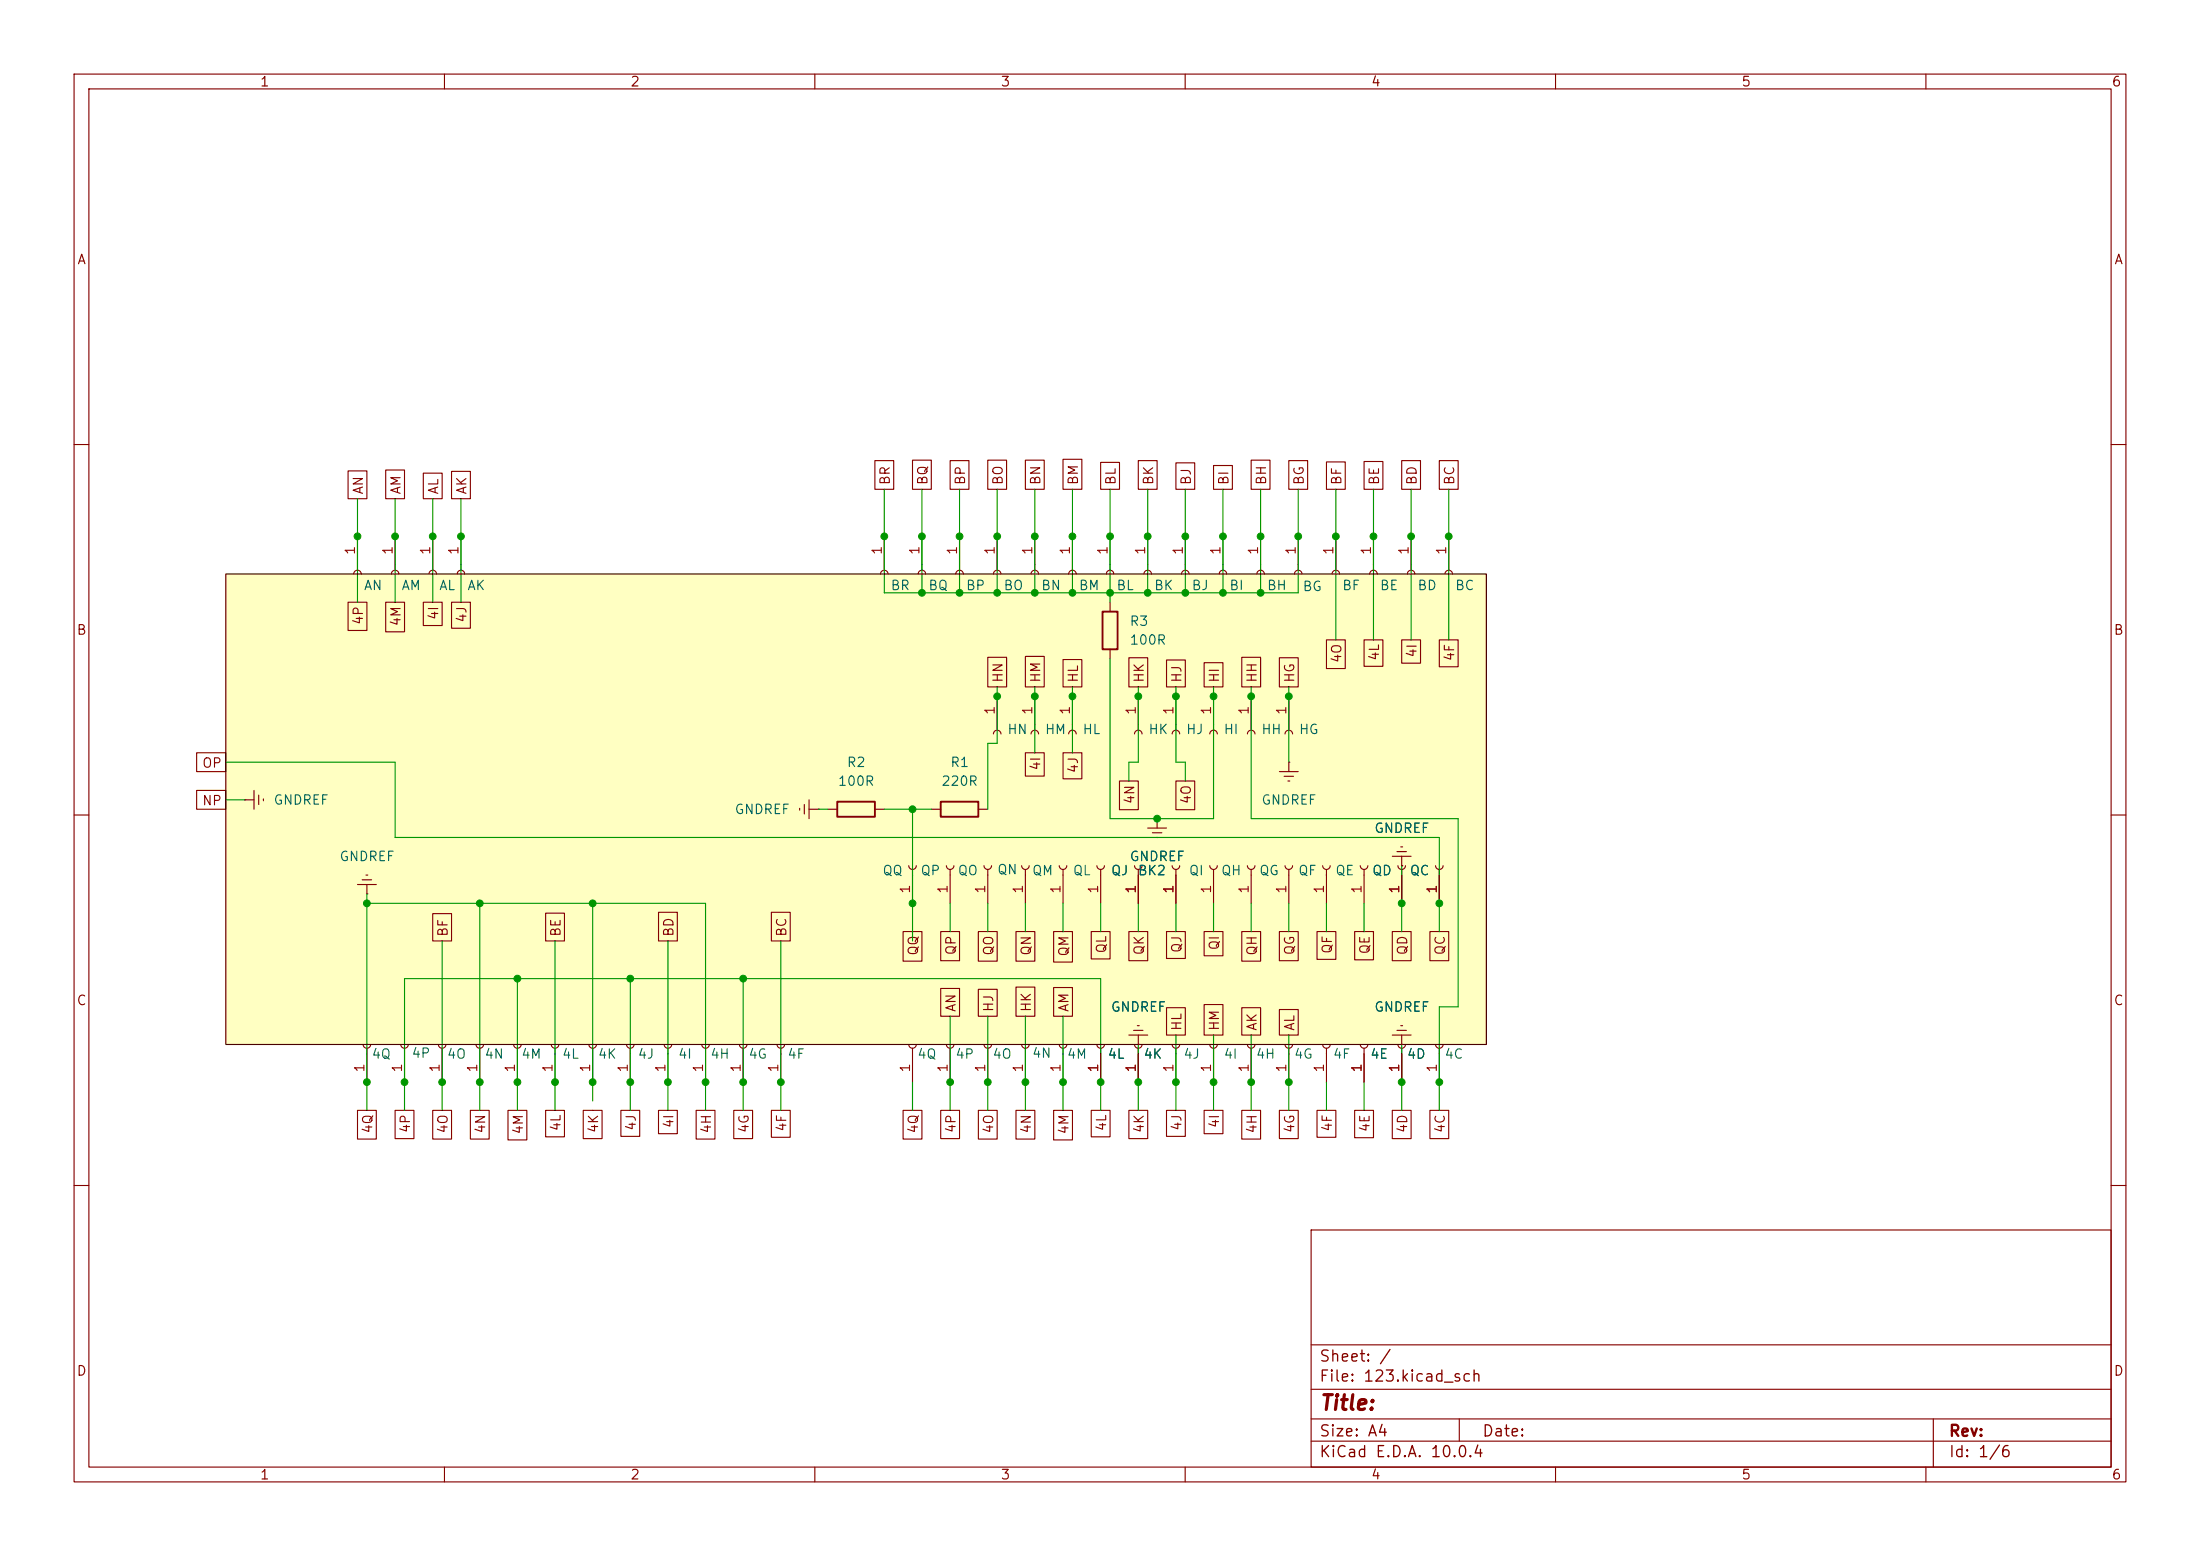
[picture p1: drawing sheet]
<svg xmlns="http://www.w3.org/2000/svg" width="297mm" height="210mm" viewBox="0 0 297 210" stroke-linecap="round" stroke-linejoin="round" font-family="sans-serif">
<g fill="none" stroke="#840000" stroke-width=".15">
<path d="M10 10h277v190h-277zM12 12h273v186h-273zM60 10v2M110 10v2M160 10v2M210 10v2M260 10v2M10 60h2M285 60h2M10 110h2M285 110h2M10 160h2"/>
<path d="M177 166h108v32h-108zM285 160h2M60 198v2M110 198v2M160 198v2M177 194.5h108M177 191.5h108M177 187.5h108M177 181.5h108M197 191.5v3M210 198v2M260 198v2"/>
<path d="M261 191.5v6.5"/>
</g>
<path d="M30.5 77.5h170.2v63.5h-170.2z" fill="#ffffc2"/>
<g fill="none" stroke="#840000" stroke-width=".15">
<path d="M47 63.6h2.5v3.7h-2.5zM47.8 77.5a.51 .51 0 0 1 .5-.5 .51 .51 0 0 1 .5 .5M48.3 72.4v4.6M52.1 63.4h2.5v3.9h-2.5zM52.8 77.5a.51 .51 0 0 1 .5-.5 .51 .51 0 0 1 .5 .5M53.3 72.4v4.6M57.1 63.9h2.6v3.4h-2.6zM57.9 77.5a.51 .51 0 0 1 .5-.5 .51 .51 0 0 1 .5 .5M58.4 72.4v4.6M61 63.6h2.5v3.7h-2.5zM61.7 77.5a.51 .51 0 0 1 .5-.5 .51 .51 0 0 1 .5 .5M62.2 72.4v4.6"/>
<path d="M118.1 62.2h2.6v3.8h-2.6zM118.9 77.5a.51 .51 0 0 1 .5-.5 .51 .51 0 0 1 .5 .5M119.4 72.4v4.6M123.2 62.1h2.5v3.9h-2.5zM124 77.5a.51 .51 0 0 1 .5-.5 .51 .51 0 0 1 .5 .5M124.5 72.4v4.6M128.3 62.2h2.5v3.8h-2.5zM129 77.5a.51 .51 0 0 1 .5-.5 .51 .51 0 0 1 .5 .5M129.5 72.4v4.6M133.3 62.1h2.6v3.9h-2.6zM134.1 77.5a.51 .51 0 0 1 .5-.5 .51 .51 0 0 1 .5 .5M134.6 72.4v4.6"/>
<path d="M138.4 62.1h2.6v3.9h-2.6zM139.2 77.5a.51 .51 0 0 1 .5-.5 .51 .51 0 0 1 .5 .5M139.7 72.4v4.6M143.5 62h2.6v4h-2.6zM144.3 77.5a.51 .51 0 0 1 .5-.5 .51 .51 0 0 1 .5 .5M144.8 72.4v4.6M148.6 62.4h2.5v3.6h-2.5zM149.4 77.5a.51 .51 0 0 1 .5-.5 .51 .51 0 0 1 .5 .5M149.9 72.4v4.6M153.7 62.2h2.5v3.8h-2.5zM154.4 77.5a.51 .51 0 0 1 .5-.5 .51 .51 0 0 1 .5 .5M154.9 72.4v4.6"/>
<path d="M158.7 62.5h2.6v3.5h-2.6zM159.5 77.5a.51 .51 0 0 1 .5-.5 .51 .51 0 0 1 .5 .5M160 72.4v4.6M163.8 62.8h2.6v3.2h-2.6zM164.6 77.5a.51 .51 0 0 1 .5-.5 .51 .51 0 0 1 .5 .5M165.1 72.4v4.6M168.9 62.1h2.6v3.9h-2.6zM169.7 77.5a.51 .51 0 0 1 .5-.5 .51 .51 0 0 1 .5 .5M170.2 72.4v4.6M174 62.2h2.5v3.8h-2.5zM174.8 77.5a.51 .51 0 0 1 .5-.5 .51 .51 0 0 1 .5 .5M175.3 72.4v4.6"/>
<path d="M179.1 62.3h2.5v3.7h-2.5zM179.8 77.5a.51 .51 0 0 1 .5-.5 .51 .51 0 0 1 .5 .5M180.3 72.4v4.6M184.1 62.3h2.6v3.7h-2.6zM184.9 77.5a.51 .51 0 0 1 .5-.5 .51 .51 0 0 1 .5 .5M185.4 72.4v4.6M189.2 62.2h2.6v3.8h-2.6zM190 77.5a.51 .51 0 0 1 .5-.5 .51 .51 0 0 1 .5 .5M190.5 72.4v4.6M194.3 62.2h2.6v3.8h-2.6zM195.1 77.5a.51 .51 0 0 1 .5-.5 .51 .51 0 0 1 .5 .5M195.6 72.4v4.6"/>
<path d="M47 81.3h2.5v3.8h-2.5zM52.1 81.3h2.5v4h-2.5zM57.1 81.3h2.6v3.1h-2.6zM61 81.3h2.5v3.5h-2.5zM133.3 88.7h2.6v4h-2.6zM134.1 99.1a.51 .51 0 0 1 .5-.5 .51 .51 0 0 1 .5 .5M134.6 94v4.6M138.4 88.6h2.6v4.1h-2.6zM139.2 99.1a.51 .51 0 0 1 .5-.5 .51 .51 0 0 1 .5 .5M139.7 94v4.6M143.5 89h2.6v3.7h-2.6zM144.3 99.1a.51 .51 0 0 1 .5-.5 .51 .51 0 0 1 .5 .5"/>
<path d="M144.8 94v4.6M149.9 81.3v1.3M149.9 87.6v1.3M152.4 88.8h2.5v3.9h-2.5zM153.2 99.1a.51 .51 0 0 1 .5-.5 .51 .51 0 0 1 .5 .5M153.7 94v4.6M157.5 89.1h2.5v3.6h-2.5zM158.2 99.1a.51 .51 0 0 1 .5-.5 .51 .51 0 0 1 .6 .5M158.7 94v4.6M162.6 89.4h2.5v3.3h-2.5zM163.3 99.1a.51 .51 0 0 1 .5-.5 .51 .51 0 0 1 .5 .5M163.8 94v4.6"/>
<path d="M167.6 88.7h2.6v4h-2.6zM168.4 99.1a.51 .51 0 0 1 .5-.5 .51 .51 0 0 1 .5 .5M168.9 94v4.6M172.7 88.8h2.6v3.9h-2.6zM173.5 99.1a.51 .51 0 0 1 .5-.5 .51 .51 0 0 1 .5 .5M174 94v4.6M179.1 86.4h2.5v3.8h-2.5zM184.1 86.4h2.6v3.5h-2.6zM189.2 86.4h2.6v3.1h-2.6zM194.3 86.4h2.6v3.6h-2.6zM26.5 101.6h4v2.5h-4zM26.5 106.7h4v2.5h-4z"/>
<path d="M33 108h.1M33 108h1.3M34.3 106.7v2.5M34.9 107.3v1.3M35.6 107.8v.3M48.3 119.4h2.5M48.9 118.7h1.3M49.4 118.1h.3M49.5 119.4v1.3M107.9 109.1v.2M108.6 108.6v1.3M109.2 109.2h1.3"/>
<path d="M109.2 108v2.5M110.5 109.2h.1M111.8 109.2h1.2M118.1 109.2h1.3M122.7 116.8a.51 .51 0 0 0 .5 .5 .51 .51 0 0 0 .5-.5M123.2 117.3v4.6M125.7 109.2h1.3M127.8 116.8a.51 .51 0 0 0 .5 .5 .51 .51 0 0 0 .5-.5M128.3 117.3v4.6M132.1 109.2h1.2M132.8 116.8a.51 .51 0 0 0 .5 .5 .51 .51 0 0 0 .6-.5M133.3 117.3v4.6"/>
<path d="M137.9 116.8a.51 .51 0 0 0 .5 .5 .51 .51 0 0 0 .5-.5M138.4 101.6h2.6v3.1h-2.6zM138.4 117.3v4.6M143 116.8a.51 .51 0 0 0 .5 .5 .51 .51 0 0 0 .5-.5M143.5 101.6h2.6v3.5h-2.6zM143.5 117.3v4.6M148.1 116.8a.51 .51 0 0 0 .5 .5 .51 .51 0 0 0 .5-.5M148.6 117.3v4.6M151.1 105.4h2.6v3.9h-2.6zM153.2 116.8a.51 .51 0 0 0 .5 .5 .51 .51 0 0 0 .5-.5M153.7 117.3v4.6M154.9 111.8h2.6"/>
<path d="M155.6 112.4h1.2M156.1 113h.2M156.2 110.5h.1M156.2 110.5v1.3M158.2 116.8a.51 .51 0 0 0 .5 .5 .51 .51 0 0 0 .6-.5M158.7 105.4h2.6v3.9h-2.6zM158.7 117.3v4.6M163.3 116.8a.51 .51 0 0 0 .5 .5 .51 .51 0 0 0 .5-.5M163.8 117.3v4.6M168.4 116.8a.51 .51 0 0 0 .5 .5 .51 .51 0 0 0 .5-.5M168.9 117.3v4.6M172.7 104.1h2.6"/>
<path d="M173.4 104.8h1.2M173.5 116.8a.51 .51 0 0 0 .5 .5 .51 .51 0 0 0 .5-.5M173.9 105.4h.2M174 102.9h.1M174 102.9v1.2M174 117.3v4.6M178.6 116.8a.51 .51 0 0 0 .5 .5 .51 .51 0 0 0 .5-.5M179.1 117.3v4.6M183.6 116.8a.51 .51 0 0 0 .5 .5 .51 .51 0 0 0 .6-.5M184.1 117.3v4.6M188 115.6h2.5M188.6 114.9h1.3"/>
<path d="M188.7 116.8a.51 .51 0 0 0 .5 .5 .51 .51 0 0 0 .5-.5M189.1 114.3h.3M189.2 116.8h.1M189.2 115.6v1.2M189.2 117.3v4.6M193.8 116.8a.51 .51 0 0 0 .5 .5 .51 .51 0 0 0 .5-.5M194.3 117.3v4.6M49.5 120.7h.1M58.4 123.3h2.6v3.7h-2.6zM73.7 123.2h2.5v3.8h-2.5zM88.9 123.1h2.5v3.9h-2.5zM104.1 123.1h2.6v3.9h-2.6z"/>
<path d="M121.9 125.7h2.6v4h-2.6zM127 125.7h2.5v4h-2.5zM127 133.4h2.5v3.8h-2.5zM132.1 125.7h2.5v4h-2.5zM132.1 133.5h2.5v3.7h-2.5zM137.2 125.7h2.5v4h-2.5zM137.2 133.2h2.5v4h-2.5zM142.2 125.7h2.6v4.1h-2.6zM142.2 133.3h2.6v3.9h-2.6zM147.3 125.7h2.6v3.7h-2.6zM152.4 125.7h2.5v4h-2.5zM152.4 139.7h2.5"/>
<path d="M153 139.1h1.3M153.5 138.4h.3M153.7 139.7v1.3M157.5 125.7h2.5v3.7h-2.5zM157.5 136h2.5v3.7h-2.5zM162.6 125.7h2.5v3.3h-2.5zM162.6 135.6h2.5v4.1h-2.5zM167.6 125.7h2.6v4h-2.6zM167.6 136h2.6v3.7h-2.6zM172.7 136.2h2.6v3.5h-2.6zM172.7 125.7h2.6v4h-2.6zM177.8 125.7h2.5v3.8h-2.5z"/>
<path d="M182.9 125.7h2.5v3.8h-2.5zM188 125.7h2.5v4h-2.5zM188 139.7h2.5M188.6 139.1h1.3M189.1 138.4h.3M189.2 139.7v1.3M193 125.7h2.6v4h-2.6zM48.3 149.9h2.5v3.8h-2.5zM49 141a.51 .51 0 0 0 .5 .5 .51 .51 0 0 0 .5-.5M49.5 141.5v4.6M53.3 149.9h2.6v3.8h-2.6zM54.1 141a.51 .51 0 0 0 .5 .5 .51 .51 0 0 0 .5-.5"/>
<path d="M54.6 141.5v4.6M58.4 149.9h2.6v3.8h-2.6zM59.2 141a.51 .51 0 0 0 .5 .5 .51 .51 0 0 0 .5-.5M59.7 141.5v4.6M63.5 149.9h2.5v3.8h-2.5zM64.3 141a.51 .51 0 0 0 .5 .5 .51 .51 0 0 0 .5-.5M64.8 141.5v4.6M68.6 149.9h2.5v4h-2.5zM69.3 141a.51 .51 0 0 0 .5 .5 .51 .51 0 0 0 .6-.5M69.8 141.5v4.6M73.7 149.9h2.5v3.5h-2.5zM74.4 141a.51 .51 0 0 0 .5 .5 .51 .51 0 0 0 .5-.5"/>
<path d="M74.9 141.5v4.6M78.7 149.9h2.6v3.8h-2.6zM79.5 141a.51 .51 0 0 0 .5 .5 .51 .51 0 0 0 .5-.5M80 141.5v4.6M83.8 149.9h2.6v3.5h-2.6zM84.6 141a.51 .51 0 0 0 .5 .5 .51 .51 0 0 0 .5-.5M85.1 141.5v4.6M88.9 149.9h2.5v3.1h-2.5zM89.7 141a.51 .51 0 0 0 .5 .5 .51 .51 0 0 0 .5-.5M90.2 141.5v4.6M94 149.9h2.5v3.8h-2.5zM94.7 141a.51 .51 0 0 0 .5 .5 .51 .51 0 0 0 .6-.5"/>
<path d="M95.2 141.5v4.6M99.1 149.9h2.5v3.8h-2.5zM99.8 141a.51 .51 0 0 0 .5 .5 .51 .51 0 0 0 .5-.5M100.3 141.5v4.6M104.1 149.9h2.6v3.6h-2.6zM104.9 141a.51 .51 0 0 0 .5 .5 .51 .51 0 0 0 .5-.5M105.4 141.5v4.6M121.9 149.9h2.6v3.8h-2.6zM122.7 141a.51 .51 0 0 0 .5 .5 .51 .51 0 0 0 .5-.5M123.2 141.5v4.6M127 149.9h2.5v3.8h-2.5zM127.8 141a.51 .51 0 0 0 .5 .5 .51 .51 0 0 0 .5-.5"/>
<path d="M128.3 141.5v4.6M132.1 149.9h2.5v3.8h-2.5zM132.8 141a.51 .51 0 0 0 .5 .5 .51 .51 0 0 0 .6-.5M133.3 141.5v4.6M137.2 149.9h2.5v3.8h-2.5zM137.9 141a.51 .51 0 0 0 .5 .5 .51 .51 0 0 0 .5-.5M138.4 141.5v4.6M142.2 149.9h2.6v4h-2.6zM143 141a.51 .51 0 0 0 .5 .5 .51 .51 0 0 0 .5-.5M143.5 141.5v4.6M147.3 149.9h2.6v3.5h-2.6zM148.1 141a.51 .51 0 0 0 .5 .5 .51 .51 0 0 0 .5-.5"/>
<path d="M148.6 141.5v4.6M152.4 149.9h2.5v3.8h-2.5zM153.2 141a.51 .51 0 0 0 .5 .5 .51 .51 0 0 0 .5-.5M153.7 141h.1M153.7 141.5v4.6M157.5 149.9h2.5v3.5h-2.5zM158.2 141a.51 .51 0 0 0 .5 .5 .51 .51 0 0 0 .6-.5M158.7 141.5v4.6M162.6 149.9h2.5v3.1h-2.5zM163.3 141a.51 .51 0 0 0 .5 .5 .51 .51 0 0 0 .5-.5M163.8 141.5v4.6M167.6 149.9h2.6v3.8h-2.6z"/>
<path d="M168.4 141a.51 .51 0 0 0 .5 .5 .51 .51 0 0 0 .5-.5M168.9 141.5v4.6M172.7 149.9h2.6v3.8h-2.6zM173.5 141a.51 .51 0 0 0 .5 .5 .51 .51 0 0 0 .5-.5M174 141.5v4.6M177.8 149.9h2.5v3.6h-2.5zM178.6 141a.51 .51 0 0 0 .5 .5 .51 .51 0 0 0 .5-.5M179.1 141.5v4.6M182.9 149.9h2.5v3.7h-2.5zM183.6 141a.51 .51 0 0 0 .5 .5 .51 .51 0 0 0 .6-.5M184.1 141.5v4.6M188 149.9h2.5v3.8h-2.5z"/>
<path d="M188.7 141a.51 .51 0 0 0 .5 .5 .51 .51 0 0 0 .5-.5M189.2 141h.1M189.2 141.5v4.6M193 149.9h2.6v3.8h-2.6zM193.8 141a.51 .51 0 0 0 .5 .5 .51 .51 0 0 0 .5-.5M194.3 141.5v4.6"/>
</g>
<path d="M148.8 82.6h2.1v5h-2.1zM113 108.2h5.1v2h-5.1zM127 108.2h5.1v2h-5.1z" fill="none" stroke="#840000" stroke-width=".25"/>
<g fill="none" stroke="#009600" stroke-width=".15">
<path d="M48.3 67.3v14M53.3 67.3v14M58.4 67.3v14M62.2 67.3v14M119.4 66v14h55.9v-14M124.5 66v14M129.5 66v14M134.6 66v14M139.7 66v14M144.8 66v14M149.9 66v15.3M154.9 66v14"/>
<path d="M160 66v14M165.1 66v14M170.2 66v14M180.3 66v20.4M185.4 66v20.4M190.5 66v20.4M195.6 66v20.4M134.6 92.7v7.6h-1.3v8.9M139.7 92.7v8.9M144.8 92.7v8.9M149.9 88.9v21.6h13.9v-17.8M153.7 92.7v10.2h-1.3v2.5"/>
<path d="M158.7 92.7v10.2h1.3v2.5M168.9 92.7v17.8h27.9v25.4h-2.5v14M174 92.7v10.2M30.5 102.9h22.8v10.1h141v12.7M30.5 108h2.5M110.5 109.2h1.3M119.4 109.2h6.3M123.2 109.2v17.8M189.2 116.8v8.9M49.5 121.9h45.7v28M49.5 120.7v29.2M59.7 127v22.9"/>
<path d="M64.8 121.9v28M69.8 132.1v17.8M74.9 127v22.9M80 121.9v26.7M85.1 132.1v17.8M90.2 127v22.9M100.3 132.1v17.8M105.4 127v22.9M128.3 121.9v3.8M128.3 137.2v12.7M133.3 121.9v3.8M133.3 137.2v12.7"/>
<path d="M138.4 121.9v3.8M138.4 137.2v12.7M143.5 121.9v3.8M143.5 137.2v12.7M148.6 121.9v3.8M153.7 121.9v3.8M158.7 121.9v3.8M158.7 139.7v10.2M163.8 121.9v3.8M163.8 139.7v10.2M168.9 121.9v3.8M168.9 139.7v10.2"/>
<path d="M174 121.9v3.8M174 139.7v10.2M179.1 121.9v3.8M184.1 121.9v3.8M54.6 149.9v-17.8h94v17.8M123.2 146.1v3.8M153.7 141v8.9M179.1 146.1v3.8M184.1 146.1v3.8M189.2 141v8.9"/>
</g>
<path d="M30.5 77.5h170.2v63.5h-170.2z" fill="none" stroke="#480000" stroke-width=".15"/>
<g fill="#009600" stroke="#009600" stroke-width=".14">
<circle cx="194.3" cy="121.9" r=".46"/>
<circle cx="189.2" cy="146.1" r=".46"/>
<circle cx="194.3" cy="146.1" r=".46"/>
<circle cx="160" cy="72.4" r=".46"/>
<circle cx="170.2" cy="72.4" r=".46"/>
<circle cx="165.1" cy="72.4" r=".46"/>
<circle cx="180.3" cy="72.4" r=".46"/>
<circle cx="175.3" cy="72.4" r=".46"/>
<circle cx="170.2" cy="80" r=".46"/>
<circle cx="185.4" cy="72.4" r=".46"/>
<circle cx="195.6" cy="72.4" r=".46"/>
<circle cx="190.5" cy="72.4" r=".46"/>
<circle cx="129.5" cy="80" r=".46"/>
<circle cx="124.5" cy="80" r=".46"/>
<circle cx="134.6" cy="72.4" r=".46"/>
<circle cx="139.7" cy="80" r=".46"/>
<circle cx="134.6" cy="80" r=".46"/>
<circle cx="139.7" cy="72.4" r=".46"/>
<circle cx="124.5" cy="72.4" r=".46"/>
<circle cx="129.5" cy="72.4" r=".46"/>
<circle cx="149.9" cy="80" r=".46"/>
<circle cx="160" cy="80" r=".46"/>
<circle cx="154.9" cy="80" r=".46"/>
<circle cx="165.1" cy="80" r=".46"/>
<circle cx="149.9" cy="72.4" r=".46"/>
<circle cx="144.8" cy="72.4" r=".46"/>
<circle cx="144.8" cy="80" r=".46"/>
<circle cx="154.9" cy="72.4" r=".46"/>
<circle cx="156.2" cy="110.5" r=".46"/>
<circle cx="158.7" cy="94" r=".46"/>
<circle cx="153.7" cy="94" r=".46"/>
<circle cx="163.8" cy="94" r=".46"/>
<circle cx="64.8" cy="146.1" r=".46"/>
<circle cx="69.8" cy="146.1" r=".46"/>
<circle cx="80" cy="121.9" r=".46"/>
<circle cx="80" cy="146.1" r=".46"/>
<circle cx="74.9" cy="146.1" r=".46"/>
<circle cx="54.6" cy="146.1" r=".46"/>
<circle cx="59.7" cy="146.1" r=".46"/>
<circle cx="49.5" cy="146.1" r=".46"/>
<circle cx="49.5" cy="121.9" r=".46"/>
<circle cx="48.3" cy="72.4" r=".46"/>
<circle cx="69.8" cy="132.1" r=".46"/>
<circle cx="64.8" cy="121.9" r=".46"/>
<circle cx="62.2" cy="72.4" r=".46"/>
<circle cx="58.4" cy="72.4" r=".46"/>
<circle cx="53.3" cy="72.4" r=".46"/>
<circle cx="119.4" cy="72.4" r=".46"/>
<circle cx="134.6" cy="94" r=".46"/>
<circle cx="139.7" cy="94" r=".46"/>
<circle cx="123.2" cy="109.2" r=".46"/>
<circle cx="189.2" cy="121.9" r=".46"/>
<circle cx="85.1" cy="146.1" r=".46"/>
<circle cx="90.2" cy="146.1" r=".46"/>
<circle cx="95.2" cy="146.1" r=".46"/>
<circle cx="85.1" cy="132.1" r=".46"/>
<circle cx="100.3" cy="132.1" r=".46"/>
<circle cx="100.3" cy="146.1" r=".46"/>
<circle cx="105.4" cy="146.1" r=".46"/>
<circle cx="123.2" cy="121.9" r=".46"/>
<circle cx="138.4" cy="146.1" r=".46"/>
<circle cx="143.5" cy="146.1" r=".46"/>
<circle cx="133.3" cy="146.1" r=".46"/>
<circle cx="128.3" cy="146.1" r=".46"/>
<circle cx="153.7" cy="146.1" r=".46"/>
<circle cx="174" cy="94" r=".46"/>
<circle cx="144.8" cy="94" r=".46"/>
<circle cx="168.9" cy="94" r=".46"/>
<circle cx="148.6" cy="146.1" r=".46"/>
<circle cx="158.7" cy="146.1" r=".46"/>
<circle cx="163.8" cy="146.1" r=".46"/>
<circle cx="168.9" cy="146.1" r=".46"/>
<circle cx="174" cy="146.1" r=".46"/>
</g>
<text font-size="2" fill="#840000" x="178" y="190.8">Title:</text>
<g font-size="1.5" fill="#840000">
<text x="178" y="184.2">Sheet: /</text>
<text x="178" y="186.9">File: 123.kicad_sch</text>
<text x="178" y="197.1">KiCad E.D.A. 10.0.4</text>
<text x="178" y="194.3">Size: A4</text>
<text x="200" y="194.3">Date:</text>
<text x="263" y="194.3">Rev:</text>
<text x="263" y="197.1">Id: 1/6</text>
</g>
<g font-size="1.3" fill="#840000">
<text x="35" y="12">1</text>
<text x="85" y="12">2</text>
<text x="135" y="12">3</text>
<text x="185" y="12">4</text>
<text x="235" y="12">5</text>
<text x="285" y="12">6</text>
<text x="10.3" y="36">A</text>
<text x="285.3" y="36">A</text>
<text x="120.4" y="65.6" transform="rotate(-90 120.4 65.6)">BR</text>
<text x="125.5" y="65.6" transform="rotate(-90 125.5 65.6)">BQ</text>
<text x="130.6" y="65.6" transform="rotate(-90 130.6 65.6)">BP</text>
<text x="135.7" y="65.6" transform="rotate(-90 135.7 65.6)">BO</text>
<text x="140.8" y="65.6" transform="rotate(-90 140.8 65.6)">BN</text>
<text x="145.8" y="65.6" transform="rotate(-90 145.8 65.6)">BM</text>
<text x="150.9" y="65.6" transform="rotate(-90 150.9 65.6)">BL</text>
<text x="156" y="65.6" transform="rotate(-90 156 65.6)">BK</text>
<text x="161.1" y="65.6" transform="rotate(-90 161.1 65.6)">BJ</text>
<text x="166.2" y="65.6" transform="rotate(-90 166.2 65.6)">BI</text>
<text x="171.2" y="65.6" transform="rotate(-90 171.2 65.6)">BH</text>
<text x="176.3" y="65.6" transform="rotate(-90 176.3 65.6)">BG</text>
<text x="181.4" y="65.6" transform="rotate(-90 181.4 65.6)">BF</text>
<text x="186.5" y="65.6" transform="rotate(-90 186.5 65.6)">BE</text>
<text x="191.6" y="65.6" transform="rotate(-90 191.6 65.6)">BD</text>
<text x="196.6" y="65.6" transform="rotate(-90 196.6 65.6)">BC</text>
<text x="49.3" y="66.8" transform="rotate(-90 49.3 66.8)">AN</text>
<text x="54.4" y="66.8" transform="rotate(-90 54.4 66.8)">AM</text>
<text x="59.5" y="66.8" transform="rotate(-90 59.5 66.8)">AL</text>
<text x="63.3" y="66.8" transform="rotate(-90 63.3 66.8)">AK</text>
<text x="59.5" y="83.8" transform="rotate(-90 59.5 83.8)">4I</text>
<text x="10.3" y="86">B</text>
<text x="49.3" y="84.4" transform="rotate(-90 49.3 84.4)">4P</text>
<text x="54.4" y="84.6" transform="rotate(-90 54.4 84.6)">4M</text>
<text x="63.3" y="84.1" transform="rotate(-90 63.3 84.1)">4J</text>
<text x="181.4" y="89.6" transform="rotate(-90 181.4 89.6)">4O</text>
<text x="186.5" y="89.3" transform="rotate(-90 186.5 89.3)">4L</text>
<text x="191.6" y="88.9" transform="rotate(-90 191.6 88.9)">4I</text>
<text x="196.6" y="89.3" transform="rotate(-90 196.6 89.3)">4F</text>
<text x="285.3" y="86">B</text>
<text x="135.7" y="92.2" transform="rotate(-90 135.7 92.2)">HN</text>
<text x="140.8" y="92.2" transform="rotate(-90 140.8 92.2)">HM</text>
<text x="145.8" y="92.2" transform="rotate(-90 145.8 92.2)">HL</text>
<text x="154.7" y="92.2" transform="rotate(-90 154.7 92.2)">HK</text>
<text x="159.8" y="92.2" transform="rotate(-90 159.8 92.2)">HJ</text>
<text x="164.9" y="92.2" transform="rotate(-90 164.9 92.2)">HI</text>
<text x="170" y="92.2" transform="rotate(-90 170 92.2)">HH</text>
<text x="175.1" y="92.2" transform="rotate(-90 175.1 92.2)">HG</text>
<text x="27.2" y="103.9">OP</text>
<text x="140.8" y="104.1" transform="rotate(-90 140.8 104.1)">4I</text>
<text x="145.8" y="104.5" transform="rotate(-90 145.8 104.5)">4J</text>
<text x="27.2" y="109">NP</text>
<text x="153.5" y="108.6" transform="rotate(-90 153.5 108.6)">4N</text>
<text x="161.1" y="108.6" transform="rotate(-90 161.1 108.6)">4O</text>
<text x="60.8" y="126.5" transform="rotate(-90 60.8 126.5)">BF</text>
<text x="76" y="126.5" transform="rotate(-90 76 126.5)">BE</text>
<text x="91.2" y="126.5" transform="rotate(-90 91.2 126.5)">BD</text>
<text x="106.5" y="126.5" transform="rotate(-90 106.5 126.5)">BC</text>
<text x="124.3" y="129.1" transform="rotate(-90 124.3 129.1)">QQ</text>
<text x="129.3" y="129" transform="rotate(-90 129.3 129)">QP</text>
<text x="134.4" y="129.1" transform="rotate(-90 134.4 129.1)">QO</text>
<text x="139.5" y="129.1" transform="rotate(-90 139.5 129.1)">QN</text>
<text x="144.6" y="129.2" transform="rotate(-90 144.6 129.2)">QM</text>
<text x="149.7" y="128.8" transform="rotate(-90 149.7 128.8)">QL</text>
<text x="154.7" y="129" transform="rotate(-90 154.7 129)">QK</text>
<text x="159.8" y="128.7" transform="rotate(-90 159.8 128.7)">QJ</text>
<text x="164.9" y="128.3" transform="rotate(-90 164.9 128.3)">QI</text>
<text x="170" y="129.1" transform="rotate(-90 170 129.1)">QH</text>
<text x="175.1" y="129" transform="rotate(-90 175.1 129)">QG</text>
<text x="180.1" y="128.8" transform="rotate(-90 180.1 128.8)">QF</text>
<text x="185.2" y="128.9" transform="rotate(-90 185.2 128.9)">QE</text>
<text x="190.3" y="129" transform="rotate(-90 190.3 129)">QD</text>
<text x="195.4" y="129" transform="rotate(-90 195.4 129)">QC</text>
<text x="10.3" y="136">C</text>
<text x="129.3" y="136.7" transform="rotate(-90 129.3 136.7)">AN</text>
<text x="134.4" y="136.7" transform="rotate(-90 134.4 136.7)">HJ</text>
<text x="139.5" y="136.7" transform="rotate(-90 139.5 136.7)">HK</text>
<text x="144.6" y="136.7" transform="rotate(-90 144.6 136.7)">AM</text>
<text x="285.3" y="136">C</text>
<text x="159.8" y="139.2" transform="rotate(-90 159.8 139.2)">HL</text>
<text x="164.9" y="139.2" transform="rotate(-90 164.9 139.2)">HM</text>
<text x="170" y="139.2" transform="rotate(-90 170 139.2)">AK</text>
<text x="175.1" y="139.2" transform="rotate(-90 175.1 139.2)">AL</text>
<text x="50.6" y="153.1" transform="rotate(-90 50.6 153.1)">4Q</text>
<text x="55.7" y="153" transform="rotate(-90 55.7 153)">4P</text>
<text x="60.8" y="153.1" transform="rotate(-90 60.8 153.1)">4O</text>
<text x="65.8" y="153.1" transform="rotate(-90 65.8 153.1)">4N</text>
<text x="70.9" y="153.2" transform="rotate(-90 70.9 153.2)">4M</text>
<text x="76" y="152.8" transform="rotate(-90 76 152.8)">4L</text>
<text x="81.1" y="153" transform="rotate(-90 81.1 153)">4K</text>
<text x="86.2" y="152.7" transform="rotate(-90 86.2 152.7)">4J</text>
<text x="91.2" y="152.4" transform="rotate(-90 91.2 152.4)">4I</text>
<text x="96.3" y="153.1" transform="rotate(-90 96.3 153.1)">4H</text>
<text x="101.4" y="153" transform="rotate(-90 101.4 153)">4G</text>
<text x="106.5" y="152.8" transform="rotate(-90 106.5 152.8)">4F</text>
<text x="124.3" y="153.1" transform="rotate(-90 124.3 153.1)">4Q</text>
<text x="129.3" y="153" transform="rotate(-90 129.3 153)">4P</text>
<text x="134.4" y="153.1" transform="rotate(-90 134.4 153.1)">4O</text>
<text x="139.5" y="153.1" transform="rotate(-90 139.5 153.1)">4N</text>
<text x="144.6" y="153.2" transform="rotate(-90 144.6 153.2)">4M</text>
<text x="149.7" y="152.8" transform="rotate(-90 149.7 152.8)">4L</text>
<text x="154.7" y="153" transform="rotate(-90 154.7 153)">4K</text>
<text x="159.8" y="152.7" transform="rotate(-90 159.8 152.7)">4J</text>
<text x="164.9" y="152.4" transform="rotate(-90 164.9 152.4)">4I</text>
<text x="170" y="153.1" transform="rotate(-90 170 153.1)">4H</text>
<text x="175.1" y="153" transform="rotate(-90 175.1 153)">4G</text>
<text x="180.1" y="152.8" transform="rotate(-90 180.1 152.8)">4F</text>
<text x="185.2" y="152.9" transform="rotate(-90 185.2 152.9)">4E</text>
<text x="190.3" y="153" transform="rotate(-90 190.3 153)">4D</text>
<text x="195.4" y="153" transform="rotate(-90 195.4 153)">4C</text>
<text x="10.3" y="186">D</text>
<text x="285.3" y="186">D</text>
<text x="35" y="200">1</text>
<text x="85" y="200">2</text>
<text x="135" y="200">3</text>
<text x="185" y="200">4</text>
<text x="235" y="200">5</text>
<text x="285" y="200">6</text>
</g>
<g font-size="1.3" fill="#a90000">
<text x="48.2" y="75" transform="rotate(-90 48.2 75)">1</text>
<text x="53.3" y="75" transform="rotate(-90 53.3 75)">1</text>
<text x="58.4" y="75" transform="rotate(-90 58.4 75)">1</text>
<text x="62.2" y="75" transform="rotate(-90 62.2 75)">1</text>
<text x="119.4" y="75" transform="rotate(-90 119.4 75)">1</text>
<text x="124.4" y="75" transform="rotate(-90 124.4 75)">1</text>
<text x="129.5" y="75" transform="rotate(-90 129.5 75)">1</text>
<text x="134.6" y="75" transform="rotate(-90 134.6 75)">1</text>
<text x="139.7" y="75" transform="rotate(-90 139.7 75)">1</text>
<text x="144.8" y="75" transform="rotate(-90 144.8 75)">1</text>
<text x="149.8" y="75" transform="rotate(-90 149.8 75)">1</text>
<text x="154.9" y="75" transform="rotate(-90 154.9 75)">1</text>
<text x="160" y="75" transform="rotate(-90 160 75)">1</text>
<text x="165.1" y="75" transform="rotate(-90 165.1 75)">1</text>
<text x="170.2" y="75" transform="rotate(-90 170.2 75)">1</text>
<text x="175.2" y="75" transform="rotate(-90 175.2 75)">1</text>
<text x="180.3" y="75" transform="rotate(-90 180.3 75)">1</text>
<text x="185.4" y="75" transform="rotate(-90 185.4 75)">1</text>
<text x="190.5" y="75" transform="rotate(-90 190.5 75)">1</text>
<text x="195.6" y="75" transform="rotate(-90 195.6 75)">1</text>
<text x="134.6" y="96.6" transform="rotate(-90 134.6 96.6)">1</text>
<text x="139.7" y="96.6" transform="rotate(-90 139.7 96.6)">1</text>
<text x="144.8" y="96.6" transform="rotate(-90 144.8 96.6)">1</text>
<text x="153.6" y="96.6" transform="rotate(-90 153.6 96.6)">1</text>
<text x="158.7" y="96.6" transform="rotate(-90 158.7 96.6)">1</text>
<text x="163.8" y="96.6" transform="rotate(-90 163.8 96.6)">1</text>
<text x="168.9" y="96.6" transform="rotate(-90 168.9 96.6)">1</text>
<text x="174" y="96.6" transform="rotate(-90 174 96.6)">1</text>
<text x="123.2" y="120.7" transform="rotate(-90 123.2 120.7)">1</text>
<text x="128.2" y="120.7" transform="rotate(-90 128.2 120.7)">1</text>
<text x="133.3" y="120.7" transform="rotate(-90 133.3 120.7)">1</text>
<text x="138.4" y="120.7" transform="rotate(-90 138.4 120.7)">1</text>
<text x="143.5" y="120.7" transform="rotate(-90 143.5 120.7)">1</text>
<text x="148.6" y="120.7" transform="rotate(-90 148.6 120.7)">1</text>
<text x="153.6" y="120.7" transform="rotate(-90 153.6 120.7)">1</text>
<text x="158.7" y="120.7" transform="rotate(-90 158.7 120.7)">1</text>
<text x="163.8" y="120.7" transform="rotate(-90 163.8 120.7)">1</text>
<text x="168.9" y="120.7" transform="rotate(-90 168.9 120.7)">1</text>
<text x="174" y="120.7" transform="rotate(-90 174 120.7)">1</text>
<text x="179" y="120.7" transform="rotate(-90 179 120.7)">1</text>
<text x="184.1" y="120.7" transform="rotate(-90 184.1 120.7)">1</text>
<text x="189.2" y="120.7" transform="rotate(-90 189.2 120.7)">1</text>
<text x="194.3" y="120.7" transform="rotate(-90 194.3 120.7)">1</text>
<text x="49.5" y="144.9" transform="rotate(-90 49.5 144.9)">1</text>
<text x="54.6" y="144.9" transform="rotate(-90 54.6 144.9)">1</text>
<text x="59.7" y="144.9" transform="rotate(-90 59.7 144.9)">1</text>
<text x="64.7" y="144.9" transform="rotate(-90 64.7 144.9)">1</text>
<text x="69.8" y="144.9" transform="rotate(-90 69.8 144.9)">1</text>
<text x="74.9" y="144.9" transform="rotate(-90 74.9 144.9)">1</text>
<text x="80" y="144.9" transform="rotate(-90 80 144.9)">1</text>
<text x="85.1" y="144.9" transform="rotate(-90 85.1 144.9)">1</text>
<text x="90.1" y="144.9" transform="rotate(-90 90.1 144.9)">1</text>
<text x="95.2" y="144.9" transform="rotate(-90 95.2 144.9)">1</text>
<text x="100.3" y="144.9" transform="rotate(-90 100.3 144.9)">1</text>
<text x="105.4" y="144.9" transform="rotate(-90 105.4 144.9)">1</text>
<text x="123.2" y="144.9" transform="rotate(-90 123.2 144.9)">1</text>
<text x="128.2" y="144.9" transform="rotate(-90 128.2 144.9)">1</text>
<text x="133.3" y="144.9" transform="rotate(-90 133.3 144.9)">1</text>
<text x="138.4" y="144.9" transform="rotate(-90 138.4 144.9)">1</text>
<text x="143.5" y="144.9" transform="rotate(-90 143.5 144.9)">1</text>
<text x="148.6" y="144.9" transform="rotate(-90 148.6 144.9)">1</text>
<text x="153.6" y="144.9" transform="rotate(-90 153.6 144.9)">1</text>
<text x="158.7" y="144.9" transform="rotate(-90 158.7 144.9)">1</text>
<text x="163.8" y="144.9" transform="rotate(-90 163.8 144.9)">1</text>
<text x="168.9" y="144.9" transform="rotate(-90 168.9 144.9)">1</text>
<text x="174" y="144.9" transform="rotate(-90 174 144.9)">1</text>
<text x="179" y="144.9" transform="rotate(-90 179 144.9)">1</text>
<text x="184.1" y="144.9" transform="rotate(-90 184.1 144.9)">1</text>
<text x="189.2" y="144.9" transform="rotate(-90 189.2 144.9)">1</text>
<text x="194.3" y="144.9" transform="rotate(-90 194.3 144.9)">1</text>
</g>
<g font-size="1.3" fill="#006464">
<text x="49" y="80">AN</text>
<text x="54.1" y="80">AM</text>
<text x="59.2" y="80">AL</text>
<text x="63" y="80">AK</text>
<text x="120.2" y="80">BR</text>
<text x="125.2" y="80">BQ</text>
<text x="130.3" y="80">BP</text>
<text x="135.4" y="80">BO</text>
<text x="140.5" y="80">BN</text>
<text x="145.6" y="80">BM</text>
<text x="150.6" y="80">BL</text>
<text x="155.7" y="80">BK</text>
<text x="160.8" y="80">BJ</text>
<text x="165.9" y="80">BI</text>
<text x="171" y="80">BH</text>
<text x="175.8" y="80.1">BG</text>
<text x="181.1" y="80">BF</text>
<text x="186.2" y="80">BE</text>
<text x="191.3" y="80">BD</text>
<text x="196.4" y="80">BC</text>
<text x="152.4" y="84.8">R3</text>
<text x="152.4" y="87.3">100R</text>
<text x="135.9" y="99.4">HN</text>
<text x="141" y="99.4">HM</text>
<text x="146.1" y="99.4">HL</text>
<text x="154.9" y="99.4">HK</text>
<text x="160" y="99.4">HJ</text>
<text x="165.1" y="99.4">HI</text>
<text x="170.2" y="99.4">HH</text>
<text x="175.3" y="99.4">HG</text>
<text x="113" y="106.4">100R</text>
<text x="114.2" y="103.8">R2</text>
<text x="127" y="106.4">220R</text>
<text x="128.2" y="103.8">R1</text>
<text x="36.8" y="108.9">GNDREF</text>
<text x="99.1" y="110.2">GNDREF</text>
<text x="170.2" y="108.9">GNDREF</text>
<text x="185.4" y="112.7">GNDREF</text>
<text x="45.7" y="116.5">GNDREF</text>
<text x="119" y="118.4">QQ</text>
<text x="124.2" y="118.4">QP</text>
<text x="129.2" y="118.4">QO</text>
<text x="134.5" y="118.3">QN</text>
<text x="139.2" y="118.4">QM</text>
<text x="144.7" y="118.4">QL</text>
<text x="149.9" y="118.4">QJ</text>
<text x="152.4" y="116.5">GNDREF</text>
<text x="153.5" y="118.4">BK2</text>
<text x="160.4" y="118.4">QI</text>
<text x="164.8" y="118.4">QH</text>
<text x="169.9" y="118.4">QG</text>
<text x="175.2" y="118.4">QF</text>
<text x="180.2" y="118.4">QE</text>
<text x="185.1" y="118.4">QD</text>
<text x="190.2" y="118.4">QC</text>
<text x="149.9" y="136.9">GNDREF</text>
<text x="185.4" y="136.9">GNDREF</text>
<text x="50.1" y="143.2">4Q</text>
<text x="55.5" y="143.1">4P</text>
<text x="60.2" y="143.2">4O</text>
<text x="65.3" y="143.2">4N</text>
<text x="70.3" y="143.2">4M</text>
<text x="75.8" y="143.2">4L</text>
<text x="80.6" y="143.2">4K</text>
<text x="86" y="143.2">4J</text>
<text x="91.4" y="143.2">4I</text>
<text x="95.8" y="143.2">4H</text>
<text x="100.9" y="143.2">4G</text>
<text x="106.2" y="143.2">4F</text>
<text x="123.7" y="143.2">4Q</text>
<text x="128.9" y="143.2">4P</text>
<text x="133.9" y="143.2">4O</text>
<text x="139.2" y="143.1">4N</text>
<text x="143.9" y="143.2">4M</text>
<text x="149.4" y="143.2">4L</text>
<text x="154.3" y="143.2">4K</text>
<text x="159.7" y="143.2">4J</text>
<text x="165.1" y="143.2">4I</text>
<text x="169.5" y="143.2">4H</text>
<text x="174.6" y="143.2">4G</text>
<text x="179.9" y="143.2">4F</text>
<text x="184.9" y="143.2">4E</text>
<text x="189.8" y="143.2">4D</text>
<text x="194.9" y="143.2">4C</text>
</g>
</svg>
